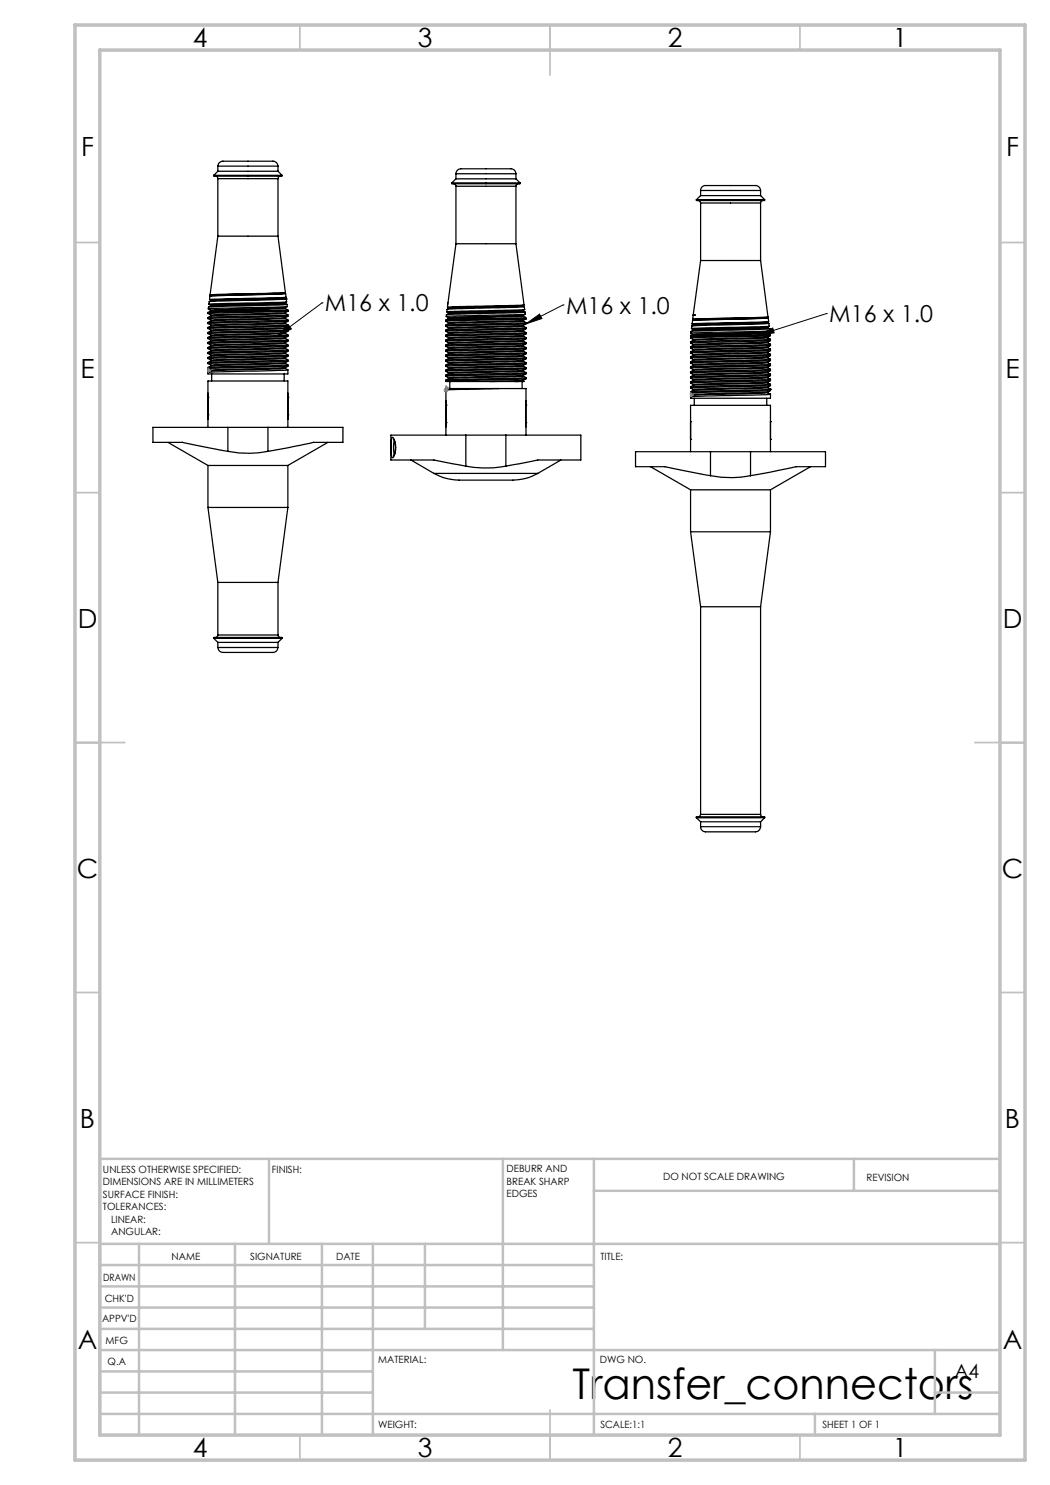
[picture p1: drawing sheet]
<svg xmlns="http://www.w3.org/2000/svg" width="210mm" height="297mm" viewBox="0 0 210 297" stroke-linecap="round" stroke-linejoin="round" font-family="sans-serif">
<g fill="none" stroke="#000" stroke-width=".25">
<path d="M42.8 35.1v.1h13.6v-.1M42.8 35.1h13.6M43.1 35.2l.4 .3 .1 .2M43.6 33.2a1.18 1.18 0 0 1 1.5-1h8.9a1.19 1.19 0 0 1 1.6 1M43.6 34.3h12M43.6 35.7h12M43.6 33.2h12M43.6 33.2v1.1M43.6 35.7v11.5M43.6 34.3l-.8 .8M55.6 33.2v1.1M55.6 35.7v11.5"/>
<path d="M55.6 34.3l.8 .8M56.1 35.2l-.4 .3-.1 .2M90.3 36.6l.1 .2h13.6v-.2M90.3 36.6h13.7M90.7 36.8l.4 .1 .1 .3M91.2 34.7a1.23 1.23 0 0 1 1.7-.9h5.8a11.8 11.8 0 0 1 4 .1l.4 .5 .1 .3M91.2 35.8h12M91.2 37.2h12M91.2 34.7h12M91.2 35.8l-.9 .8M91.2 34.7v1.1M91.2 37.2v11.6"/>
<path d="M103.2 35.8l.8 .8M103.2 34.7v1.1M103.2 37.2v11.6M103.7 36.8l-.4 .2-.1 .2M139.3 39.9v.2h13.6v-.2M139.3 39.9h13.6M140.1 38.1a1.12 1.12 0 0 1 1.5-1h8.6a1.44 1.44 0 0 1 1.8 .6l.1 .4M140.1 39.1h12M140.1 38.1h12M140.1 38.1v1M140.1 39.1l-.8 .8M152.1 38.1v1"/>
<path d="M152.1 39.1l.8 .8M41.9 59.9l.2 .3M42 59.3l-.1 .6 15.3-.5M42 59l.1 .2M42 59h.1M42.2 59.2h-.2M43.6 47.2h12M43.6 47.2l-1.6 11.8M55.6 47.2l1.5 11.3-15.1 .5M57 58.6l-14.8 .5M57 59.7l-14.8 .4M57 58.7l-14.8 .5"/>
<path d="M57 58.5h.1M57 59.5v.2M57 58.6l.1 .1M57 59.7l.3 .1M57.1 58.7l-15.1 .6M57.1 58.7l.1 .7M57.2 59.4a52 52 0 0 1-8.4 .4l-6.6 .2M57.3 59.8v.6h-.2l-15.3 .5 .3 .3M57.3 59.8h.1M57.3 59.8l-15.5 .5M91.2 48.8h12M91.2 48.8l-1.7 12.7"/>
<path d="M103.2 48.8l1.6 12.2M139.6 40.1l.3 .1 .2 .4M140.1 52.1h12M140.1 40.6h12M140.1 40.6v11.5M140.1 52.1l-1.5 10.9M152.1 52.1l1.5 11.3-15.1 .4 .1-.8M152.1 40.6v11.5M152.6 40.1l-.4 .2-.1 .3M41.6 78.7v.8M41.6 72.5l16-.5v.2l-.6 .1-15.4 .4zM41.6 71.5l16-.5v.3h-.9l-15 .4z"/>
<path d="M41.6 69.5l16-.5v.2l-.2 .1-1.3 .1-14.5 .3zM41.6 66.5l16-.5v.2l-.7 .1-15.3 .4zM41.6 78.6v-2.4h16v2.4M41.6 79.5h.1M41.6 78.6v.9M41.6 79.5v3.5M41.7 61.8l.4 .4M41.8 71.8l.5 .3M41.8 70.8l.5 .3M41.8 69.8l.5 .3M41.8 68.8l.5 .3M41.8 67.8l.5 .3"/>
<path d="M41.8 66.8l.5 .3M41.8 65.8l.5 .3M41.8 64.8l.5 .3M41.8 63.8l.5 .3M41.8 62.8l.5 .3M41.8 72.8l.5 .3M41.8 60.3v.6M42.1 74v.2M42.2 61.2l-.5 .2M42.2 62.2h-.1h7.5M42.2 60.1l-.3 .2M42.3 74.8v1.4"/>
<path d="M49.6 62.2h-6.6a1.25 1.25 0 0 0-1.2 .2M49.6 62.2l-7.5 .2-.5 .1v.2l16-.5M49.6 62.2h8M56.8 74.8v1.4M57 72.6l-13.9 .4h-.9l-.1 .2M57 71.5l-13.1 .4-1.8 .1v.2M57 70.6l-14.4 .4h-.5v.2M57 69.6l-13.9 .4h-.9l-.1 .2M57 68.5l-13.1 .4-1.8 .1v.2M57 67.6l-14.4 .4h-.5v.2M57 66.6l-13.1 .3-1.7 .1-.1 .2M57 65.5l-13.1 .4-1.8 .1v.2"/>
<path d="M57 64.6l-14.4 .4h-.5v.2M57 63.6l-13.1 .3-1.7 .1-.1 .2M57 62.5l-13.1 .4-1.8 .1v.2M57 73.6l-14.9 .4M57 61.6l-14.8 .5M57 61.7l-14.8 .5M57 60.7l-14.8 .5M57 72.7l-13.9 .4a1.48 1.48 0 0 0-1.3 .3M57 71.7l-13.9 .4a1.48 1.48 0 0 0-1.3 .4M57 70.7l-8.6 .2a30.3 30.3 0 0 0-6.4 .4l-.2 .2M57 69.7l-13.9 .4a1.48 1.48 0 0 0-1.3 .3M57 68.7l-13.9 .4a1.62 1.62 0 0 0-1.3 .4"/>
<path d="M57 67.7l-8.6 .2a30.3 30.3 0 0 0-6.4 .4l-.2 .1M57 66.7l-13.9 .4a1.48 1.48 0 0 0-1.3 .3M57 65.7l-13.9 .4a1.62 1.62 0 0 0-1.3 .4M57 64.7l-8.6 .2a30.3 30.3 0 0 0-6.4 .4l-.2 .1M57 63.7l-13.9 .4a1.48 1.48 0 0 0-1.3 .3M57 62.7l-13.9 .4a1.62 1.62 0 0 0-1.3 .4M57 72.7l.6 .3M57 71.7l.6 .3M57 70.7l.6 .3M57 69.7l.6 .3M57 68.7l.6 .3M57 67.7l.6 .3"/>
<path d="M57 66.7l.6 .3M57 65.7l.6 .3M57 64.7l.6 .3M57 63.7l.6 .3M57 62.7l.6 .3M57 73.7l.6 .3M57 73.7l-8.6 .2a30.3 30.3 0 0 0-6.4 .4l-.2 .2M57 60.5v.2l.4 .2M57 61.6l.6 .4-8 .2M57.3 60.4l-.5 .2-14.6 .5M57.4 60.9l-15.7 .5M57.4 61.3l-.4 .2"/>
<path d="M57.4 60.9l.1 .4-2.9 .2-12.9 .3v-.4M57.5 61.9l.1 .3M57.6 72.2l-.6 .5M57.6 71.3l-.6 .2v.2M57.6 70.2l-.6 .5M57.6 69.2l-.6 .5M57.6 68.2l-.6 .3v.2M57.6 67.2l-.6 .5M57.6 66.2l-.6 .5M57.6 65.2l-.6 .3v.2M57.6 64.2l-.6 .5M57.6 63.2l-.6 .5"/>
<path d="M57.6 62.2l-.6 .3v.2M57.6 73.2l-.6 .5M57.6 78.6v.9M57.6 73.2l-16 .5 .5 .3M57.6 70l-15.9 .4-.1 .3 16-.5M57.6 68l-14.9 .4-1.1 .1v.2l16-.5M57.6 67l-15.5 .4-.5 .1v.2l16-.5M57.6 65l-14.9 .4-1.1 .1v.2l16-.5M57.6 64l-15.5 .4-.5 .1v.2l16-.5M57.6 63l-14.9 .4-1 .1-.1 .2 16-.5M57.6 73l-15.9 .4-.1 .1v1l16-.5M57.6 74v.8h-16v-.3"/>
<path d="M57.6 79.5h.1M57.6 63v.2M57.6 64v.2M57.6 65v.2M57.6 67v.2M57.6 68v.2M57.6 70v.2M57.6 73v.2M57.6 79.5v3.5M89.2 75.3l.5 .3M89.2 74.3l.5 .3M89.2 73.3l.5 .3"/>
<path d="M89.2 72.3l.5 .3M89.2 71.3l.5 .3M89.2 70.3l.5 .3M89.2 69.3l.5 .3M89.2 68.3l.5 .3M89.2 67.3l.5 .3M89.2 65.3l.5 .3M89.2 64.3l.5 .3M89.2 75l.3-.1a13.8 13.8 0 0 1 4.3-.4l10.6-.2a.6 .6 0 0 1 .8 .2zM89.2 76.3h8.7M89.2 64v.3M89.2 65v.3"/>
<path d="M89.2 66v.2M89.2 67v.3M89.2 68v.3M89.2 69v.3M89.2 70v.3M89.2 71v.3M89.2 72v.3M89.2 73v.3M89.2 74v.3M89.2 75v.3M89.2 76v.3M89.3 63.3l.4 .3"/>
<path d="M89.3 63v.3M89.4 62.4l.3 .2M89.4 61.9v.5l15.5-.5-.3 .2M89.4 61.9l15.4-.6 .2 .6M89.5 61.5l.2 .1M89.6 63.8h7.7M89.7 74.6v.1M89.7 73.6v.1M89.7 72.6v.1M89.7 71.6v.1M89.7 70.6v.1M89.7 69.6v.1"/>
<path d="M89.7 68.6v.1M89.7 67.6v.1M89.7 66.6v.1M89.7 65.6v.1M89.7 64.6v.1M89.7 62.6v.1M89.7 61.6v.1M89.7 63.6v.1M89.7 77.7h-.5v3.3M90 76.3v1.4M97.3 63.8l-8.1 .2M97.3 63.8h7.9"/>
<path d="M97.9 76.3h5M99.8 77.7h-8.3a3.2 3.2 0 0 0-2.3 .3M99.8 77.7l-10.6 .3M99.8 77.7h5.4v2.4M104.4 76.3v1.4M104.6 73.2l-13.4 .4-1.5 .1-.5 .3M104.6 72.2l-10.8 .3a13.8 13.8 0 0 0-4.3 .3l-.3 .2M104.6 71.2l-14 .4-.9 .1-.5 .3M104.6 70.2l-13.4 .4-1.5 .1-.5 .3M104.6 69.2l-10.8 .3a13.8 13.8 0 0 0-4.3 .3l-.3 .2M104.6 68.2l-14 .4-.9 .1-.5 .3M104.6 67.2l-13.4 .4-1.5 .1-.5 .3"/>
<path d="M104.6 66.2l-10.8 .3a13.8 13.8 0 0 0-4.3 .3l-.3 .2M104.6 65.2l-14 .4-.9 .1-.5 .3M104.6 64.2l-13.4 .4-1.5 .1-.5 .3M104.6 63.2l-14.5 .4-.9 .4M104.6 75.2l.6 .3-16 .5M104.6 73.2l.6 .3-16 .5M104.6 72.2l.6 .3-16 .5M104.6 71.2l.6 .3-16 .5M104.6 70.2l.6 .3-16 .5M104.6 69.2l.6 .3-16 .5M104.6 68.2l.6 .3-16 .5M104.6 67.2l.6 .3-16 .5"/>
<path d="M104.6 66.2l.6 .3-16 .5M104.6 65.2l.6 .3-16 .5M104.6 64.2l.6 .3-16 .5M104.6 75.2l-10.8 .3a13.8 13.8 0 0 0-4.3 .3l-.3 .2M104.6 75.1v.1M104.6 74.1v.1M104.6 73.1v.1M104.6 72.1v.1M104.6 71.1v.1M104.6 70.1v.1M104.6 69.1v.1M104.6 68.1v.1"/>
<path d="M104.6 67.1v.1M104.6 66.1v.1M104.6 65.1v.1M104.6 64.1v.1M104.6 76.1v.1M104.6 75.1l-14 .4-.9 .1v.1M104.6 62.2l-14 .4-.9 .1-.4 .2M104.6 61.2l-13.4 .4-1.4 .1-.4 .2M104.6 62.2l.4 .2M104.6 63.2l.5 .3M104.6 62.1v.1M104.6 61.1v.1"/>
<path d="M104.6 63.1v.1M104.6 76.1l-6.7 .2M104.6 74.1l-14.9 .5M104.6 73.1l-14.9 .5M104.6 72.1l-14.9 .5M104.6 71.1l-14.9 .5M104.6 70.1l-14.9 .5M104.6 69.1l-14.9 .5M104.6 68.1l-14.9 .5M104.6 67.1l-14.9 .5M104.6 66.1l-14.9 .5M104.6 65.1l-14.9 .5"/>
<path d="M104.6 64.1l-14.9 .5M104.6 76.2l.2 .1h-1.9M104.6 76.2l-1.7 .1M104.6 63.1l-14.9 .5M104.6 62.1l-14.9 .5M104.6 61.1l-14.9 .5M104.6 61.2l.2 .1M104.8 61l-15.3 .5M104.8 61l-.2 .1M105 62.4l-15.7 .6M105 62.4l.1 .4M105.1 62.8l-.5 .3"/>
<path d="M105.1 62.8l-15.8 .5M105.1 63.5l-7.8 .3M105.2 74.8l-.6 .3M105.2 73.8l-.6 .3M105.2 72.8l-.6 .3M105.2 71.8l-.6 .3M105.2 70.8l-.6 .3M105.2 69.8l-.6 .3M105.2 68.8l-.6 .3M105.2 67.8l-.6 .3M105.2 66.8l-.6 .3M105.2 65.8l-.6 .3"/>
<path d="M105.2 64.8l-.6 .3M105.2 63.8l-.6 .3M105.2 75.8l-.6 .3M105.2 63.5v.3M105.2 65.5l-.1 .3-1 .1-14.9 .3 .5 .4M105.2 75.5v.3h-.6l-15.4 .5M105.2 74.5v.3h-.3l-15.7 .5M105.2 73.5l-.1 .3h-.5l-15.4 .5M105.2 72.5v.3h-.6l-15.4 .5M105.2 71.5v.3h-.3l-15.7 .5M105.2 70.5l-.1 .3h-.5l-15.4 .5M105.2 69.5v.3l-1.7 .1-14.3 .4"/>
<path d="M105.2 68.5v.3h-.3l-15.7 .5M105.2 67.5v.3h-.6l-15.4 .5M105.2 66.5v.3l-1.7 .1-14.3 .4M105.2 64.5v.3h-.6l-15.4 .5M105.2 63.8l-16 .5M138.1 78.3v1.4h16v-.9M138.1 67.1h8M138.1 67.3v.3M138.1 76.6l.6 .3M138.1 75.6l.6 .3M138.1 74.6l.6 .3M138.1 73.6l.6 .3"/>
<path d="M138.1 72.6l.6 .4M138.1 71.6l.6 .3M138.1 70.6l.6 .3M138.1 69.6l.6 .4M138.1 68.6l.6 .3M138.1 77.6l.6 .3M138.1 67.1h1.3a175.9 175.9 0 0 0 14.7-.3v.3M138.2 66.6l.4 .3M138.3 65.7l.3 .2M138.4 65.2l-.1 .5M138.4 64.8h.1M138.4 64.8l.2 .1"/>
<path d="M138.6 63.9h.1M138.6 67.1h7.5M138.6 66.9l-.5 .4M138.6 65.9l-.4 .4v.3M138.6 64.9l-.2 .3M138.6 63.9l-.1 .2M138.6 63h.5h-.5M138.6 63h.1M138.6 78.9v.2M138.7 78l-.6 .3M138.7 77l-.6 .3M138.7 76l-.6 .3"/>
<path d="M138.7 74l-.6 .3M138.7 72l-.6 .4M138.7 71l-.6 .3M138.7 69l-.6 .4M138.7 79l-.6 .3M138.9 79.7v1.4M146.1 67.1l-7.9 .2M146.1 67.1h8M153.4 79.7v1.4M153.5 77.4l-8.8 .3a26.1 26.1 0 0 0-6.1 .3M153.5 76.4l-13.6 .4-1.3 .1v.1M153.5 75.4l-13.6 .4-1.1 .1-.2 .2"/>
<path d="M153.5 74.4l-8.8 .3a26.1 26.1 0 0 0-6.1 .3M153.5 73.4l-13.6 .4-1.3 .1v.1M153.5 72.4l-13.6 .4-1.1 .1-.2 .2M153.5 71.4l-8.8 .3a26.1 26.1 0 0 0-6.1 .3M153.5 70.4l-13.6 .4-1.3 .1v.1M153.5 69.4l-13.6 .4-1.1 .1-.2 .2M153.5 68.4l-13.6 .4-1.1 .1-.2 .1M153.5 67.4l-13.6 .4-1.3 .1v.1M153.5 78.4l-14.9 .5M153.6 77.5l.5 .4M153.6 76.5l.5 .4M153.6 75.5l.5 .3"/>
<path d="M153.6 74.5l.5 .4M153.6 73.6l.5 .3M153.6 72.5l.5 .3M153.6 71.5l.5 .4v.2M153.6 70.6l.5 .3M153.6 69.5l.5 .3M153.6 68.5l.5 .4M153.6 67.6l.5 .2M153.6 78.5l.5 .3M153.6 77.4v.1M153.6 76.4v.1M153.6 75.4v.2"/>
<path d="M153.6 74.4v.1M153.6 73.4v.2M153.6 72.4v.1M153.6 71.4v.1M153.6 70.4v.2M153.6 69.4v.1M153.6 68.4v.1M153.6 67.4v.2M153.6 78.4v.2h-1.3l-13.6 .4M153.6 65.5l.3 .3M153.6 66.5l.5 .3M153.6 65.4v.1"/>
<path d="M153.6 64.4v.2M153.6 63.5v-.1l-15 .5M153.6 66.4v.1M153.6 77.5l-14.9 .5M153.6 76.5l-14.9 .5M153.6 75.6l-14.9 .4M153.6 74.5l-14.9 .5M153.6 73.6l-14.9 .4M153.6 72.5l-14.9 .5M153.6 71.5l-14.9 .5M153.6 70.6l-14.9 .4M153.6 69.5l-14.9 .5"/>
<path d="M153.6 68.5l-14.9 .5M153.6 67.6l-14.9 .4M153.6 64.6l.2 .1-15.4 .5M153.6 66.5l-14.9 .5M153.6 65.5l-14.9 .5M153.6 64.6l-14.9 .4M153.6 63.5l-14.9 .5M153.6 66.4l-15 .5M153.6 65.4l-15 .5M153.6 64.4l-15 .5M153.6 63.5v.1M153.6 63.6l-14.6 .5h-.5l-.1 .7 15.3-.5"/>
<path d="M153.6 63.6l.1 .7M153.7 64.3l-.1 .1M153.8 64.7v.5M153.8 65.3l-.2 .1M153.8 65.3l-15.5 .4M153.9 65.8l.1 .4-.4 .2M153.9 65.8h.1M153.9 65.8l-15.6 .5M154 66.2l-15.8 .4M154.1 71.9l-15.3 .4-.7 .1v.2l16-.5M154.1 67.1l-16 .5 .6 .3M154.1 77.1l-.5 .3"/>
<path d="M154.1 76.1l-.5 .3M154.1 75.1l-.5 .3M154.1 74.1l-.5 .3M154.1 73.1l-.5 .3M154.1 72.1l-.5 .3M154.1 70.9v.2l-.5 .3M154.1 70.1l-.5 .3M154.1 69.1l-.5 .3M154.1 68.1l-.5 .3M154.1 67.1l-.5 .3M154.1 78.1l-.5 .3M154.1 74.9l-16 .4 .6-.3"/>
<path d="M154.1 72.8l-16 .5 .6-.3M154.1 69.8l-16 .5 .6-.3M154.1 67.9l-16 .4 .6-.3M154.1 78.1l-16 .5 .5 .3M154.1 77.1l-16 .5v-.2M154.1 75.8l-15.1 .5h-.9v.3l16-.5M154.1 75.1l-15.9 .5-.1-.3M154.1 73.9l-15.5 .4h-.5v.3l16-.5M154.1 72.8l-.1 .3-1.8 .1-14.1 .4v-.3M154.1 70.9l-14.9 .4h-1l-.1 .3 16-.5M154.1 69.8v.3l-2.1 .1-13.9 .4v-.3M154.1 69.1l-16 .5v-.2"/>
<path d="M154.1 68.1l-16 .5v-.2M154.1 78.8l-16 .6M154.1 77.9l-15.9 .4M154.1 77.9h.1M154.1 76.9l-15.9 .4M154.1 68.9l-15.9 .5M154.1 67.9v.2M154.1 68.9v.2M154.1 73.9v.2M154.1 74.9v.2M154.1 75.8v.3M154.1 76.9v.2"/>
<path d="M154.1 77.9v.2M33.6 88.5l8 4.6M41.6 83v.9M41.6 93.1h16M41.6 83h.1M41.6 83.9v1.6M41.6 93.1v8.4M45.6 85.5h-15v3h2.3a22.4 22.4 0 0 1 7.6 .8l5.1 1M45.6 90.3a20.6 20.6 0 0 0 8 0M45.6 85.5v4.8M45.6 85.5h8M53.6 85.5h15v3h-2.3a21.7 21.7 0 0 0-7.3 .7l-5.4 1.1"/>
<path d="M53.6 85.5v4.8M57.6 83v.8M57.6 83h.1M57.6 83v2.5M57.6 93.1v8.4M65.6 88.5l-8 4.6M78.4 87.6l.1-.1a2.82 2.82 0 0 1 .6 2.7 1.38 1.38 0 0 1-.6 1.3 9.3 9.3 0 0 1-.1-3.9zM78.7 87.9a4 4 0 0 1 0 3.3M78.8 88.1l-.1 1.2 .1 1.6M82.2 92l4.6 2.7M86.8 94.7a14.1 14.1 0 0 0 7.1 1.3h5.1a19.9 19.9 0 0 0 7.4-.8l1.2-.5M86.8 94.7h20.8"/>
<path d="M89.2 80.2v.8M89.2 85.4v1.6M89.2 84.5v.9M89.2 84.5h.1M89.2 81h.1M89.2 81v3.5M93.2 87h-15v5h4.9a23.1 23.1 0 0 1 7.6 .8l2.5 .4M93.2 93.2a22.6 22.6 0 0 0 8 0M93.2 87v6.2M93.2 87h8M101.2 87h15v5h-4.9a22.4 22.4 0 0 0-7.4 .7l-2.7 .5M101.2 87v6.2"/>
<path d="M105.2 84.5v.8M105.2 84.5v.9M105.2 81h.1M105.2 84.5h.1M105.2 81v3.5M105.2 80.1v.9M105.2 85.4v1.6M112.2 92l-4.6 2.7M130.1 93.3l8 4.7M138.1 98h16M138.1 84.3v-3.2h16v3.2M138.1 87.9v2.4"/>
<path d="M138.1 87.9h.1M138.1 84.3h.1M138.1 84.3v3.6M138.1 98v8.4M142.1 90.3h-15v3h1.8a27.7 27.7 0 0 1 9.4 1.1l3.8 .7M142.1 95.1a20.6 20.6 0 0 0 8 0M142.1 90.3v4.8M142.1 90.3h8M150.1 90.3h15v3h-1.8a26 26 0 0 0-9.1 1.1l-4.1 .7M150.1 90.3v4.8M154.1 87.9v2.4M154.1 84.3h.1"/>
<path d="M154.1 87.9h.1M154.1 84.3v3.6M154.1 98v8.4M162.1 93.3l-8 4.7M41.6 101.5h16M41.6 101.5l2 15M43.6 116.5h12M43.6 116.5v10.5M55.6 116.5v10.5M57.6 101.5l-2 15M138.1 106.4h16M138.1 106.4l2 15"/>
<path d="M154.1 106.4l-2 15M42.8 127.7v-.2h13.6v.2M42.8 127.7h13.6M42.8 127.7l.8 .8M43.6 127l-.1 .3-.4 .2M43.6 129.5a1.25 1.25 0 0 0 1.7 1h8.9a1.12 1.12 0 0 0 1.4-1M43.6 128.5h12M43.6 127h12M43.6 129.5h12M43.6 128.5v1M55.6 127l.1 .3 .4 .2M55.6 128.5v1"/>
<path d="M56.4 127.7l-.8 .8M140.1 121.4h12M140.1 121.4v41.5M152.1 121.4v41.5M139.3 163.5v-.1h13.6v.1M139.3 163.5h13.6M139.3 163.5l.8 .9M140.1 162.9l-.2 .3-.3 .2M140.1 165.3a1.2 1.2 0 0 0 1.7 1.1h8.6a1.25 1.25 0 0 0 1.7-1.1M140.1 164.4h12M140.1 162.9h12M140.1 165.3h12"/>
<path d="M140.1 164.4v.9M152.1 162.9l.2 .3 .3 .2M152.1 164.4v.9M152.9 163.5l-.8 .9"/>
</g>
<path d="M88.7 78h1M88.8 77.7l.7 .7M89.2 77.5v1M89.5 77.7l-.7 .7" fill="none" stroke="#808080" stroke-width=".2"/>
<path d="M57.7 65l.6 .8-3 1.5zM64.4 60.6h.1M64.4 60.6l-9.1 6.7M105.2 64.8l2.7-2 .5 .9zM112.6 61h.1M112.6 61l-7.4 3.8M151.6 67.1l3-1.5 .2 1zM165.3 62.7h.1M165.3 62.7l-13.7 4.4" fill="none" stroke="#000" stroke-width=".2"/>
<path d="M41.6 73.7l.5 .3v.2l-.5 .3zM89.2 77.3l.5 .3v.1l-.5 .3zM138.1 78.6l.5 .3v.2l-.5 .3z" fill="none" stroke="#808080" stroke-width=".25"/>
<path d="M41.6 74.5v-1M42.1 74.1h-.5M89.2 78v-1M89.7 77.6h-.5M138.1 79.3v-1M138.7 79h-.6" fill="none" stroke="#808080" stroke-width=".2" stroke-dasharray="15.2 1.3 1.3 1.3" stroke-linecap="butt"/>
<g fill="none" stroke="#c0c0c0" stroke-width=".35">
<path d="M60 5v5M110 5v10M160 5v5M15 48.5h5M200 48.5h5M15 98.5h5M200 98.5h5M15 148.5h10M195 148.5h10M15 198.5h5M200 198.5h5M15 248.5h5"/>
<path d="M200 248.5h5M60 287v5M110 282v10M160 287v5"/>
</g>
<g fill="none" stroke="#c0c0c0" stroke-width=".5">
<path d="M53.8 231.8v17M100.6 231.8v38.2M118.8 231.8v55.2M118.8 238.2h81.2M170.8 231.8v6.4M200 231.8h-180v55.2M20 248.8h180M20 257.3h98.8M20 253h98.8M27.8 248.8v38.2M47 248.8v38.2M64.4 248.8v38.2"/>
<path d="M74.6 248.8v38.2M85 248.8v17M20 265.8h98.8M20 261.5h98.8M20 278.5h54.6M20 274.3h54.6M20 270h180M187 278.5h13M187 270v12.8M20 282.8h180M163 282.8v4.2"/>
</g>
<path d="M15 5h190v287h-190zM20 10h180v277h-180z" fill="none" stroke="#c0c0c0" stroke-width=".7"/>
<path d="M105.2 64.8l2.7-2 .5 .9zM151.6 67.1l3-1.5 .2 1zM57.7 65l.6 .8-3 1.5z" fill="#000"/>
<text font-size="8.5" x="114.5" y="279.7">Transfer_connectors</text>
<g font-size="5.3">
<text x="38.5" y="9.5">4</text>
<text x="83.5" y="9.5">3</text>
<text x="133.6" y="9.5">2</text>
<text x="178.6" y="9.5">1</text>
<text x="16.2" y="31.2">F</text>
<text x="201.2" y="31.2">F</text>
<text x="16.1" y="75.5">E</text>
<text x="201.1" y="75.5">E</text>
<text x="15.5" y="125.5">D</text>
<text x="200.5" y="125.5">D</text>
<text x="15.4" y="175.5">C</text>
<text x="200.4" y="175.5">C</text>
<text x="16" y="225.5">B</text>
<text x="201" y="225.5">B</text>
<text x="15.5" y="269.7">A</text>
<text x="200.5" y="269.7">A</text>
<text x="38.5" y="291.5">4</text>
<text x="83.5" y="291.5">3</text>
<text x="133.6" y="291.5">2</text>
<text x="178.6" y="291.5">1</text>
</g>
<g font-size="4.7">
<text x="65" y="62.3">M16 x 1.0</text>
<text x="113.2" y="62.7">M16 x 1.0</text>
<text x="165.9" y="64.4">M16 x 1.0</text>
</g>
<text font-size="3.9" x="190.9" y="275.5">A4</text>
<g font-size="2">
<text x="20.6" y="234.6">UNLESS OTHERWISE SPECIFIED:</text>
<text x="20.6" y="237.1">DIMENSIONS ARE IN MILLIMETERS</text>
<text x="20.6" y="239.6">SURFACE FINISH:</text>
<text x="54.4" y="234.6">FINISH:</text>
<text x="101.3" y="234.5">DEBURR AND</text>
<text x="101.3" y="237">BREAK SHARP</text>
<text x="101.3" y="239.5">EDGES</text>
<text x="132.6" y="236">DO NOT SCALE DRAWING</text>
<text x="173.3" y="236.2">REVISION</text>
<text x="20.6" y="242.1">TOLERANCES:</text>
<text x="22.2" y="244.6">LINEAR:</text>
<text x="22.2" y="247.1">ANGULAR:</text>
<text x="34.3" y="252">NAME</text>
<text x="50" y="251.9">SIGNATURE</text>
<text x="67.2" y="251.9">DATE</text>
<text x="120.1" y="251.9">TITLE:</text>
<text x="20.6" y="256.1">DRAWN</text>
<text x="20.9" y="260.3">CHK'D</text>
<text x="20.4" y="264.4">APPV'D</text>
<text x="21.1" y="268.8">MFG</text>
<text x="21.5" y="273">Q.A</text>
<text x="75.6" y="272.5">MATERIAL:</text>
<text x="120" y="272.5">DWG NO.</text>
<text x="75.6" y="285.5">WEIGHT:</text>
<text x="120.1" y="285.6">SCALE:1:1</text>
<text x="164.5" y="285.6">SHEET 1 OF 1</text>
</g>
</svg>
